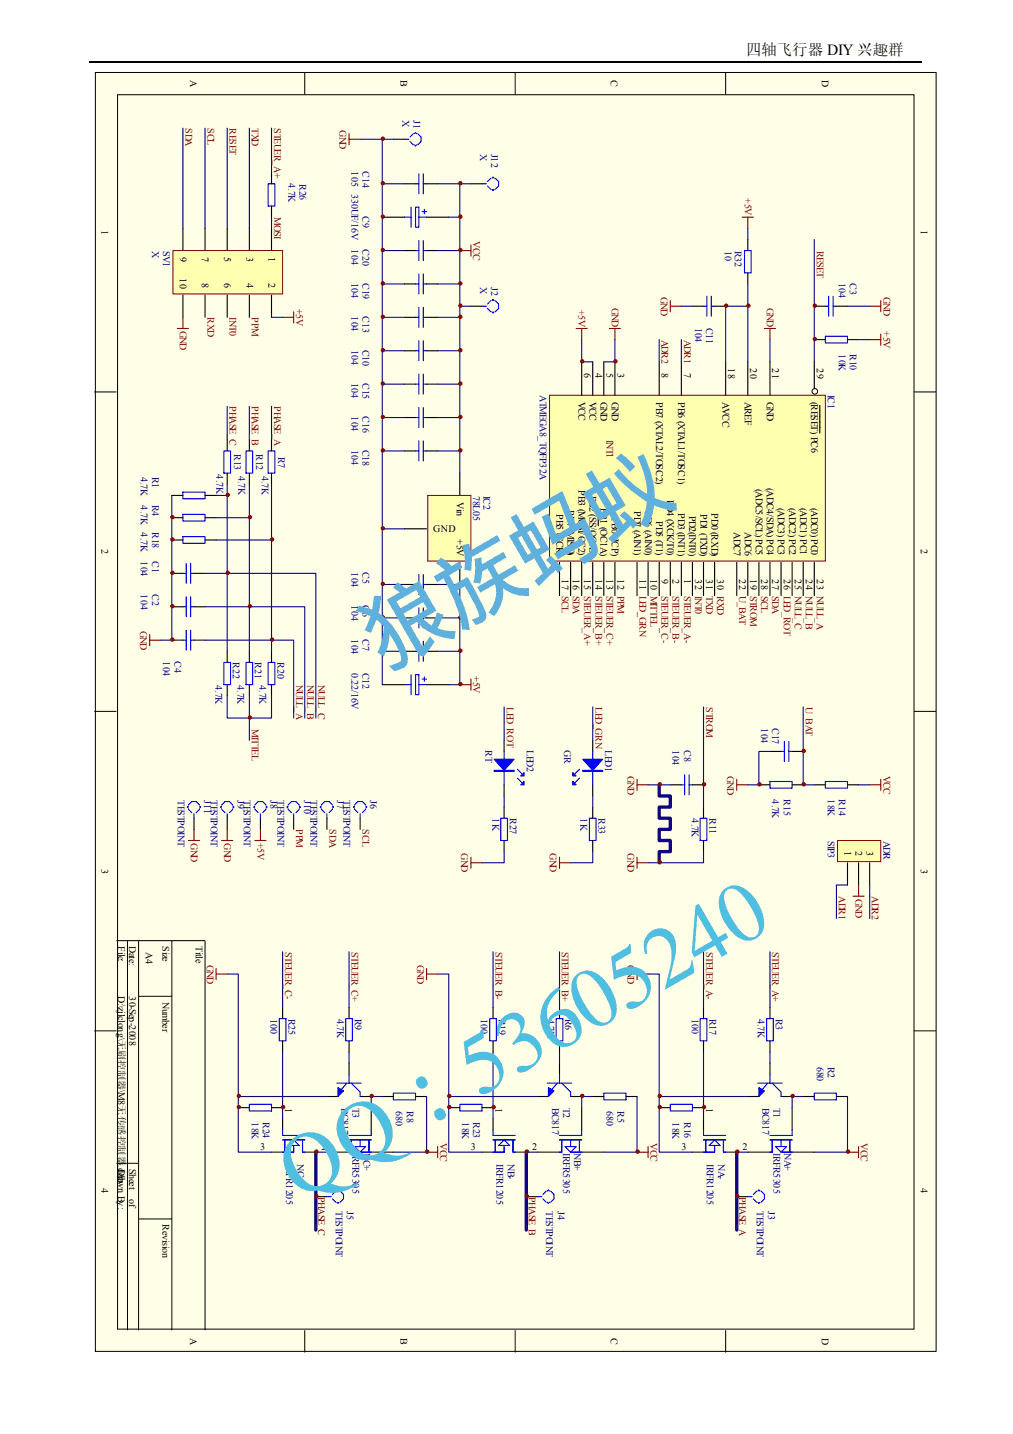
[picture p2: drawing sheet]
<svg xmlns="http://www.w3.org/2000/svg" width="210mm" height="297mm" viewBox="0 0 210 297" stroke-linecap="round" stroke-linejoin="round" font-family="sans-serif">
<path d="M18.5 12.9h172.5" fill="none" stroke="#000" stroke-width=".25"/>
<path d="M19.8 15h174.2v264.9h-174.2z" fill-rule="evenodd" fill="#ffffe8"/>
<g fill="none" stroke="#000" stroke-width=".21">
<path d="M19.8 15h174.2v264.9h-174.2zM24.4 19.6h165v255.7h-165zM63.1 15v4.6M106.8 15v4.6M150.4 15v4.6M19.5 81.2h4.6M189.4 81.2h4.6M19.5 147.4h4.6M189.4 147.4h4.6M24.1 194.9h18.4v80.6M26.4 194.9v80.6M28.7 194.9v80.6"/>
<path d="M35.6 194.9v80.6M19.5 213.5h4.6M28.7 206.4h6.9M189.4 213.5h4.6M24.1 241h4.6M28.7 252.5h6.9M63.1 275.5v4.7M106.8 275.5v4.7M150.4 275.5v4.7"/>
</g>
<g fill="none" stroke="#000" stroke-width=".23">
<path d="M83.8 51.9h2.3M88.4 51.9h2.3M155 49.6v2.3M155 56.5v2.3M168.7 70.3h2.3M175.6 70.3h2.3M47.1 91.1v2.3M47.1 98v2.3M51.7 91.1v2.3M51.7 98v2.3M56.3 91.1v2.3M56.3 98v2.3"/>
<path d="M83.8 93.4h2.3M88.4 93.4h2.3M35.6 102.6h2.3M35.6 107.2h2.3M35.6 111.9h2.3M42.5 102.6h2.3M42.5 107.2h2.3M42.5 111.9h2.3M47.1 134.9v2.3M51.7 134.9v2.3M56.3 134.9v2.3M47.1 141.8v2.3"/>
<path d="M51.7 141.8v2.3M56.3 141.8v2.3M104.5 153.3v2.4M122.8 153.3v2.4M159.5 155.7h2.3M164.1 155.7h2.3M104.5 162.6v2.3M104.5 167.2v2.3M104.5 174.1v2.3M122.8 162.6v2.3M122.8 167.2v2.3M122.8 174.1v2.3"/>
<path d="M138.9 162.6h2.3M143.5 162.6h2.3M145.8 167.2v2.3M145.8 174.1v2.3M157.2 162.6h2.3M164.1 162.6h2.3M168.7 162.6h2.3M175.6 162.6h2.3M58.6 208.7v2.3M58.6 215.6v2.3M72.3 208.7v2.3M72.3 215.6v2.3"/>
<path d="M102.2 208.7v2.3M102.2 215.6v2.3M115.9 208.7v2.3M115.9 215.6v2.3M145.8 208.7v2.3M145.8 215.6v2.3M159.5 208.7v2.3M159.5 215.6v2.3M49.4 229.4h2.3M56.3 238.7h2.3M56.3 229.4h2.3M58.6 231.7v2.3"/>
<path d="M63.1 238.7h2.3M67.7 238.7h4.6M67.7 227.1h2.3M72.3 220.2v2.3M74.6 227.1h2.3M76.9 238.7h4.6M76.9 229.4v4.6M79.2 227.1h2.3M86.1 227.1h2.3M93 229.4h2.3M99.9 238.7h2.3M99.9 229.4h2.3"/>
<path d="M102.2 231.7v2.3M106.8 238.7h2.3M111.3 238.7h4.6M111.3 227.1h2.3M115.9 220.2v2.3M118.2 227.1h2.3M120.5 238.7h4.6M120.5 229.4v4.6M122.8 227.1h2.3M129.7 227.1h2.3M136.6 229.4h2.3M143.5 238.7h2.3"/>
<path d="M143.5 229.4h2.3M145.8 231.7v2.3M150.4 238.7h2.3M155 238.7h4.5M155 227.1h2.2M159.5 220.2v2.3M161.8 227.1h2.3M164.1 238.7h4.6M164.1 229.4v4.6M166.4 227.1h2.3M173.3 227.1h2.3"/>
</g>
<g fill="none" stroke="#00f" stroke-width=".23">
<path d="M86.1 51.9h.7M86.8 49.8v4.2M87.7 49.8v4.2M87.7 51.9h.7M154.3 51.9h1.3v4.6h-1.3zM171 69.7h4.6v1.3h-4.6zM46.4 93.4h1.4v4.6h-1.4zM51 93.4h1.4v4.6h-1.4zM55.6 93.4h1.3v4.6h-1.3zM86.1 93.4h.7M86.8 91.3v4.2M87.7 91.3v4.2"/>
<path d="M87.7 93.4h.7M37.9 101.9h4.6v1.4h-4.6zM37.9 106.5h4.6v1.4h-4.6zM37.9 111.2h4.6v1.3h-4.6zM46.4 137.2h1.4v4.6h-1.4zM51 137.2h1.4v4.6h-1.4zM55.6 137.2h1.3v4.6h-1.3zM104.5 155.7v6.9M107.2 159.3l.9 1M120.1 159.3l-1 1M122.8 155.7v6.9M161.8 155.7h.7"/>
<path d="M162.5 153.6v4.1M163.4 153.6v4.1M163.4 155.7h.7M103.8 169.5h1.4v4.6h-1.4zM107.2 161.2l.9 .9M120.1 161.2l-1 .9M122.1 169.5h1.4v4.6h-1.4zM141.2 162.6h.7M141.9 160.5v4.1M142.8 160.5v4.1M142.8 162.6h.7M145.1 169.5h1.4v4.6h-1.4z"/>
<path d="M159.5 161.9h4.6v1.4h-4.6zM171 161.9h4.6v1.4h-4.6zM57.9 211h1.3v4.6h-1.3zM71.6 211h1.4v4.6h-1.4zM101.5 211h1.4v4.6h-1.4zM115.2 211h1.4v4.6h-1.4zM145.1 211h1.4v4.6h-1.4zM158.9 211h1.3v4.6h-1.3zM51.7 228.7h4.6v1.4h-4.6zM58.6 236.1h4.5M58.6 234v1.2h4.5M59 236.1v2.6"/>
<path d="M60.8 237.3v1.4h-2.2M60.8 236.1l1.2 1.2h-2.3zM62.7 236.1v2.6h.4M69.8 224.4h5.1M71.9 224.4l-1.6 1.8M72.3 236.1h4.6M72.3 222.5v1.9M72.8 224.4l1.8 1.8v.9M72.8 236.1v2.6h-.5M73.5 237.5h2.3l-1.2 1.2zM74.6 238.7h2.3M74.6 236.1v1.4"/>
<path d="M76.5 236.1v2.6M76.9 234v1.2h-4.6M81.5 226.4h4.6v1.4h-4.6zM95.3 228.7h4.6v1.4h-4.6zM102.2 236.1h4.6M102.2 234v1.2h4.6M102.6 236.1v2.6M104.5 237.3v1.4h-2.3M104.5 236.1l1.1 1.2h-2.3zM106.3 236.1v2.6h.5M113.4 224.4h5.1M115.5 224.4l-1.6 1.8"/>
<path d="M115.9 236.1h4.6M115.9 222.5v1.9M116.4 224.4l1.8 1.8v.9M116.4 236.1v2.6h-.5M117.1 237.5h2.3l-1.2 1.2zM118.2 238.7h2.3M118.2 236.1v1.4M120.1 236.1v2.6M120.5 234v1.2h-4.6M125.1 226.4h4.6v1.4h-4.6zM138.9 228.7h4.6v1.4h-4.6zM145.8 236.1h4.6"/>
<path d="M145.8 234v1.2h4.6M146.2 236.1v2.6M148.1 237.3v1.4h-2.3M148.1 236.1l1.1 1.2h-2.3zM149.9 236.1v2.6h.5M157 224.4h5.1M159.1 224.4l-1.6 1.8M159.5 236.1h4.6M159.5 222.5v1.9M160 224.4l1.8 1.8v.9M160 236.1v2.6h-.5M160.7 237.5h2.3l-1.2 1.2z"/>
<path d="M161.8 238.7h2.3M161.8 236.1v1.4M163.7 236.1v2.6M164.1 234v1.2h-4.6M168.7 226.4h4.6v1.4h-4.6z"/>
</g>
<g fill="#00f" stroke="#00f" stroke-width=".23">
<path d="M157.2 225.3l1.2 .7-1.2 1.1z"/>
<path d="M113.6 225.3l1.2 .7-1.2 1.1z"/>
<path d="M70 225.3l1.2 .7-1.2 1.1z"/>
<path d="M102.4 157.3h4.1l-2 2.3z"/>
<path d="M108.6 160v.7h-.7z"/>
<path d="M108.6 161.9v.7h-.7z"/>
<path d="M120.8 157.3h4.1l-2.1 2.3z"/>
<path d="M118.7 160l.7 .7h-.7z"/>
<path d="M118.7 161.9l.7 .7h-.7z"/>
<path d="M102.4 159.6h4.1v.2h-4.1z" fill-rule="evenodd"/>
<path d="M120.8 159.6h4.1v.2h-4.1z" fill-rule="evenodd"/>
</g>
<g fill="none" stroke="#11037f" stroke-width=".23">
<path d="M47.1 201.8h2.3v36.9h6.9M58.6 217.9v13.8M72.3 217.9v2.3M90.7 201.8h2.3v36.9h6.9M102.2 217.9v13.8M115.9 217.9v2.3M134.3 201.8h2.3v36.9h6.9M145.8 217.9v13.8M159.5 217.9v2.3M49.4 227.1h18.3M79.2 227.1h-2.3v2.3M88.4 227.1v11.6h-6.9"/>
<path d="M93 227.1h18.3M122.8 227.1h-2.3v2.3M132 227.1v11.6h-6.9M136.6 227.1h18.4M166.4 227.1h-2.3v2.3M175.6 227.1v11.6h-6.9"/>
</g>
<path d="M72.3 27.7v2.3M72.3 28.8h2.3M158.4 68h2.3M159.5 68v2.3M95.3 141.8h2.3M97.6 140.7v2.3M44.8 201.8h2.3M44.8 200.6v2.3M88.4 201.8h2.3M88.4 200.6v2.3M132 200.6v2.3M132 201.8h2.3" fill="none" stroke="#800000" stroke-width=".23"/>
<path d="M65.4 238.7v16.1M109.1 238.7v16.1M152.7 238.7v16.1" fill="none" stroke="#11037f" stroke-width=".69"/>
<path d="M88.6 102.6h9v13.6h-9z" fill-rule="evenodd" fill="#ffffb0" stroke="#800000" stroke-width=".21"/>
<g fill="none" stroke="#000" stroke-width=".23">
<path d="M79.2 45h4.6M83.8 58.8h2.3M88.4 58.8h2.3M88.4 45h4.6M83.8 65.7h2.3M83.8 79.6h2.3M88.4 65.7h2.3M88.4 79.6h2.3M143.5 63.4h2.3M148.1 63.4h2.3M168.7 63.4h2.3M173.3 63.4h2.3"/>
<path d="M95.3 98v4.6M35.6 118.8h2.3M40.2 118.8h2.3M83.8 109.5h4.6M95.3 116.5v4.6M35.6 125.7h2.3M35.6 132.6h2.3M40.2 125.7h2.3M40.2 132.6h2.3M83.8 128h2.3M83.8 121.1h2.3M83.8 134.9h2.3"/>
<path d="M88.4 128h2.3M88.4 121.1h2.3M88.4 134.9h2.3M79.2 141.8h4.6M88.4 141.8h4.6"/>
</g>
<path d="M88.4 238.7h2.3M90.7 237.5v2.3M132 238.7h2.3M134.3 237.5v2.3" fill="none" stroke="#800000" stroke-width=".23"/>
<g fill="#800000" stroke="#800000" stroke-width=".21">
<circle cx="136.7" cy="227" r=".35"/>
<circle cx="93.1" cy="227" r=".34"/>
<circle cx="49.5" cy="227" r=".34"/>
</g>
<g fill="none" stroke="#00f" stroke-width=".23">
<path d="M83.8 45h1.4M85.2 42.9v4.2M86.1 42.9h.7v4.2h-.7zM86.1 58.8h.7M86.8 56.7v4.2M86.8 45h1.6M87.5 43.8h.9M87.7 56.7v4.2M87.7 58.8h.7M87.9 43.4v.9M86.1 65.7h.7M86.1 79.6h.7"/>
<path d="M86.8 63.7v4.1M86.8 77.5v4.1M87.7 63.7v4.1M87.7 77.5v4.1M87.7 65.7h.7M87.7 79.6h.7M145.8 63.4h.7M146.5 61.4v4.1M147.4 61.4v4.1M147.4 63.4h.7M171 63.4h.7M171.7 61.4v4.1"/>
<path d="M172.6 63.4h.7M172.6 61.4v4.1M37.9 118.8h.7M38.6 116.7v4.1M39.5 116.7v4.1M39.5 118.8h.7M86.8 119v4.1M87.7 119v4.1M37.9 125.7h.7M37.9 132.6h.7M38.6 123.6v4.2M38.6 130.5v4.2"/>
<path d="M39.5 123.6v4.2M39.5 130.5v4.2M39.5 125.7h.7M39.5 132.6h.7M85.2 139.7v4.2M86.1 139.7h.7v4.2h-.7zM86.1 128h.7M86.1 121.1h.7M86.1 134.9h.7M86.8 125.9v4.2M86.8 132.8v4.2M87.7 125.9v4.2"/>
<path d="M87.7 132.8v4.2M87.7 128h.7M87.7 121.1h.7M87.7 134.9h.7M83.8 141.8h1.4M86.8 141.8h1.6M87.5 140.7h.9M87.9 140.2v.9"/>
</g>
<path d="M113.9 81.9h57.1v34.3h-57.1z" fill-rule="evenodd" fill="#ffffb0" stroke="#800000" stroke-width=".21"/>
<circle cx="168.8" cy="81.1" r=".58" fill="none" stroke="#000" stroke-width=".21"/>
<g fill="none" stroke="#000" stroke-width=".23">
<path d="M120.5 75v6.9M122.8 75v6.9M125.1 75v6.9M127.4 75v6.9M136.6 75v6.9M141.2 75v6.9M150.4 75v6.9M155 75v6.9M159.5 75v6.9M168.7 75v5.5M169.9 84v5.7M115.9 116.5v6.9"/>
<path d="M118.2 116.5v6.9M120.5 116.5v6.9M122.8 116.5v6.9M124 106.5v2.4M125.1 116.5v6.9M127.4 116.5v6.9M132 116.5v6.9M134.3 116.5v6.9M136.6 116.5v6.9M138.9 116.5v6.9M141.2 116.5v6.9M143.5 116.5v6.9"/>
<path d="M145.8 116.5v6.9M148.1 116.5v6.9M152.7 116.5v6.9M155 116.5v6.9M157.2 116.5v6.9M159.5 116.5v6.9M161.8 116.5v6.9M164.1 116.5v6.9M166.4 116.5v6.9M168.7 116.5v6.9"/>
</g>
<path d="M35.8 51.9h22.8v9h-22.8z" fill-rule="evenodd" fill="#ffffb0" stroke="#800000" stroke-width=".21"/>
<g fill="none" stroke="#000" stroke-width=".23">
<path d="M56.3 35.8v2.3M81.5 28.8h2.3M83.8 38.1h2.3M88.4 38.1h2.3M97.6 38.1h2.3M37.9 47.3v4.6M42.5 47.3v4.6M47.1 47.3v4.6M51.7 47.3v4.6M56.3 42.7v2.3M56.3 47.3v4.6M37.9 61.1v4.6"/>
<path d="M42.5 61.1v4.6M47.1 61.1v4.6M51.7 61.1v4.6M56.3 61.1v4.6M83.8 72.7h2.3M88.4 72.7h2.3M97.6 63.4h2.3M83.8 86.5h2.3M88.4 86.5h2.3M40.2 169.5v2.3M47.1 169.5v2.3M54 169.5v2.3"/>
<path d="M60.8 169.5v2.3M67.7 169.5v2.3M74.6 169.5v2.3M65.4 247.9h2.3M109.1 247.9h2.2M152.7 247.9h2.3"/>
</g>
<g fill="none" stroke="#00f" stroke-width=".23">
<path d="M55.6 38.1h1.3v4.6h-1.3zM83.8 28.8h.9M85 29.3l.6 .7M85.6 27.7l-.6 .7M85.9 30l.2 .2 .2-.2M85.9 27.7l.2-.2 .2 .2M86.1 38.1h.7M86.6 27.7l.6 .7v.9l-.6 .7M86.8 36v4.1M87.7 38.1h.7M87.7 36v4.1M99.9 38.1h.9"/>
<path d="M101 38.5l.7 .7M101.7 36.9l-.7 .7M101.9 39.2l.3 .3 .2-.3M101.9 36.9l.3-.2 .2 .2M102.6 36.9l.7 .7v.9l-.7 .7M86.1 72.7h.7M86.8 70.6v4.1M87.7 70.6v4.1M87.7 72.7h.7M99.9 63.4h.9M101 63.9l.7 .7M101.7 62.3l-.7 .7"/>
<path d="M101.9 64.6l.3 .2 .2-.2M101.9 62.3l.3-.3 .2 .3M102.6 62.3l.7 .7v.9l-.7 .7M86.1 86.5h.7M86.8 84.4v4.2M87.7 84.4v4.2M87.7 86.5h.7M39 167l-.2 .2 .2 .2M39 166.7l.7-.7h1l.6 .7M39 167.6l.7 .7M40.2 168.6v.9M41.3 167.6l-.6 .7"/>
<path d="M41.3 167l.3 .2-.3 .2M45.9 166.7l.7-.7h.9l.7 .7M45.9 167l-.2 .2 .2 .2M45.9 167.6l.7 .7M47.1 168.6v.9M48.2 167.6l-.7 .7M48.2 167l.3 .2-.3 .2M52.8 166.7l.7-.7h.9l.7 .7M52.8 167l-.2 .2 .2 .2M52.8 167.6l.7 .7M54 168.6v.9M55.1 167.6l-.7 .7"/>
<path d="M55.1 167l.2 .2-.2 .2M59.7 166.7l.7-.7h.9l.7 .7M59.7 167l-.2 .2 .2 .2M59.7 167.6l.7 .7M60.8 168.6v.9M62 167.6l-.7 .7M62 167l.2 .2-.2 .2M66.6 166.7l.7-.7h.9l.7 .7M66.6 167l-.2 .2 .2 .2M66.6 167.6l.7 .7M67.7 168.6v.9M68.9 167.6l-.7 .7"/>
<path d="M68.9 167l.2 .2-.2 .2M73.5 166.7l.7-.7h.9l.7 .7M73.5 167l-.3 .2 .3 .2M73.5 167.6l.7 .7M74.6 168.6v.9M75.8 167.6l-.7 .7M75.8 167l.2 .2-.2 .2M67.7 247.9h1M68.9 248.3l.7 .7M69.6 246.7l-.7 .7M69.8 249l.2 .3 .3-.3M69.8 246.7l.2-.2 .3 .2"/>
<path d="M70.5 246.7l.7 .7v.9l-.7 .7M111.3 247.9h1M112.5 248.3l.7 .7M113.2 246.7l-.7 .7M113.4 249l.2 .3 .3-.3M113.4 246.7l.2-.2 .3 .2M114.1 246.7l.7 .7v.9l-.7 .7M155 247.9h.9M156.1 248.3l.7 .7M156.8 246.7l-.7 .7M157 249l.2 .3 .3-.3M157 246.7l.2-.2 .3 .2"/>
<path d="M157.7 246.7l.7 .7v.9l-.7 .7"/>
</g>
<g fill="none" stroke="#11037f" stroke-width=".23">
<path d="M74.6 28.8h4.6M79.2 38.1h4.6M81.5 28.8h-2.3v113M90.7 38.1h4.6v59.9M95.3 38.1h2.3M79.2 51.9h4.6M79.2 58.8h4.6M90.7 51.9h4.6M90.7 58.8h4.6M93 45h2.3M155 47.3v2.3M155 58.8v16.2"/>
<path d="M168.7 49.6v25.4M56.3 65.7h2.3M79.2 65.7h4.6M79.2 72.7h4.6M79.2 79.6h4.6M90.7 65.7h4.6M90.7 72.7h4.6M90.7 79.6h4.6M95.3 63.4h2.3M120.5 70.3v4.7h2.3M127.4 70.3v4.7h-2.3M141.2 63.4h2.3"/>
<path d="M155 63.4h-4.6v11.6M159.5 70.3v4.7M175.6 63.4h4.6M177.9 70.3h2.3M47.1 84.2v6.9M51.7 84.2v6.9M56.3 84.2v6.9M79.2 86.5h4.6M79.2 93.4h4.6M90.7 86.5h4.6M90.7 93.4h4.6M35.6 102.6v30h-2.3"/>
<path d="M42.5 118.8h22.9v29.9M44.8 102.6h2.3M44.8 107.2h6.9M44.8 111.9h11.5M47.1 100.3v34.6M51.7 100.3v34.6M56.3 100.3v34.6M79.2 109.5h4.6M42.5 132.6h18.3v16.1M42.5 125.7h20.6v23M79.2 121.1h4.6M79.2 128h4.6"/>
<path d="M79.2 134.9h4.6M90.7 121.1h4.6v20.7h-2.3M90.7 128h4.6M90.7 134.9h4.6M47.1 144.1v4.6h9.2v-4.6M51.7 144.1v9.2M104.5 146.4v6.9M122.8 146.4v6.9M145.8 146.4v20.8M159.5 155.7h-2.3v6.9h-2.2M166.4 146.4v16.2h2.3M104.5 176.4v2.3h-4.6"/>
<path d="M104.5 164.9v2.3M122.8 176.4v2.3h-4.6M122.8 164.9v2.3M134.3 162.6h4.6M145.8 176.4v2.3h-11.5M177.9 162.6h2.3"/>
</g>
<g fill="none" stroke="#800000" stroke-width=".23">
<path d="M95.3 51.9h2.3M97.6 50.7v2.4M153.8 45h2.3M155 45v2.3M36.8 68h2.2M37.9 65.7v2.3M58.6 65.7h2.2M60.8 64.6v2.3M119.4 68h2.3M120.5 68v2.3M126.3 68h2.3M127.4 68v2.3"/>
<path d="M138.9 62.3v2.3M138.9 63.4h2.3M180.2 70.3h2.3M180.2 63.4h2.3M182.5 62.3v2.3M182.5 69.2v2.3M31 131.4v2.4M31 132.6h2.3M39 174.1h2.3M40.2 171.8v2.3M45.9 174.1h2.3M47.1 171.8v2.3"/>
<path d="M52.8 174.1h2.3M54 171.8v2.3M97.6 178.7h2.3M97.6 177.6v2.3M115.9 178.7h2.3M115.9 177.6v2.3M132 162.6h2.3M132 161.4v2.3M132 177.6v2.3M132 178.7h2.3M152.7 161.4v2.3M152.7 162.6h2.3"/>
<path d="M180.2 162.6h2.3M182.5 161.4v2.3M175.6 238.7h2.3M177.9 237.5v2.3"/>
</g>
<g fill="#800000" stroke="#800000" stroke-width=".21">
<circle cx="155.1" cy="63.3" r=".34"/>
<circle cx="47.2" cy="102.5" r=".34"/>
<circle cx="51.8" cy="107.1" r=".35"/>
<circle cx="56.4" cy="111.7" r=".35"/>
<circle cx="56.4" cy="132.5" r=".35"/>
<circle cx="51.8" cy="125.6" r=".34"/>
<circle cx="47.2" cy="118.7" r=".34"/>
<circle cx="51.8" cy="148.6" r=".34"/>
<circle cx="136.7" cy="162.5" r=".35"/>
<circle cx="136.7" cy="178.6" r=".35"/>
<circle cx="120.6" cy="74.8" r=".35"/>
<circle cx="127.5" cy="74.8" r=".35"/>
<circle cx="109.2" cy="247.8" r=".35"/>
<circle cx="152.8" cy="247.8" r=".35"/>
<circle cx="65.6" cy="247.8" r=".35"/>
<circle cx="120.6" cy="227" r=".34"/>
<circle cx="77" cy="227" r=".34"/>
<circle cx="164.2" cy="227" r=".34"/>
<circle cx="95.4" cy="141.7" r=".34"/>
<circle cx="95.4" cy="121" r=".35"/>
<circle cx="95.4" cy="127.9" r=".35"/>
<circle cx="95.4" cy="134.8" r=".35"/>
<circle cx="79.3" cy="28.7" r=".35"/>
<circle cx="79.3" cy="79.5" r=".34"/>
<circle cx="79.3" cy="72.5" r=".35"/>
<circle cx="79.3" cy="65.6" r=".35"/>
<circle cx="79.3" cy="58.7" r=".35"/>
<circle cx="79.3" cy="51.8" r=".35"/>
<circle cx="79.3" cy="109.4" r=".34"/>
<circle cx="79.3" cy="121" r=".35"/>
<circle cx="79.3" cy="127.9" r=".35"/>
<circle cx="79.3" cy="134.8" r=".35"/>
<circle cx="95.4" cy="38" r=".35"/>
<circle cx="95.4" cy="44.9" r=".35"/>
<circle cx="95.4" cy="51.8" r=".35"/>
<circle cx="95.4" cy="58.7" r=".35"/>
<circle cx="95.4" cy="63.3" r=".34"/>
<circle cx="95.4" cy="65.6" r=".35"/>
<circle cx="95.4" cy="72.5" r=".35"/>
<circle cx="95.4" cy="79.5" r=".34"/>
<circle cx="79.3" cy="38" r=".35"/>
<circle cx="79.3" cy="86.4" r=".34"/>
<circle cx="79.3" cy="93.3" r=".35"/>
<circle cx="95.4" cy="93.3" r=".35"/>
<circle cx="95.4" cy="86.4" r=".34"/>
</g>
<path d="M136.6 162.6v2.3h2.3v2.3h-2.3v2.3h2.3v2.3h-2.3v2.3h2.3v2.3h-2.3v2.3" fill="none" stroke="#11037f" stroke-width=".69"/>
<path d="M37.9 26.5v20.8M42.5 26.5v20.8M47.1 26.5v20.8M51.7 26.5v20.8M56.3 26.5v9.3M56.3 45v2.3M58.6 197.2v11.5M72.3 197.2v11.5M102.2 197.2v11.5M115.9 197.2v11.5M145.8 197.2v11.5M159.5 197.2v11.5" fill="none" stroke="#000080" stroke-width=".23"/>
<path d="M173.5 174.1h9v4.4h-9z" fill-rule="evenodd" fill="#ffffb0" stroke="#800000" stroke-width=".21"/>
<path d="M175.6 178.7v4.6M177.9 178.7v4.6M180.2 178.7v4.6" fill="none" stroke="#000" stroke-width=".23"/>
<path d="M176.8 185.6h2.3M177.9 183.3v2.3" fill="none" stroke="#800000" stroke-width=".23"/>
<path d="M136.6 70.3v4.7M141.2 70.3v4.7M175.6 183.3h-2.3v6.9M180.2 183.3v6.9M65.4 238.7h2.3M109.1 238.7h2.2M152.7 238.7h2.3" fill="none" stroke="#11037f" stroke-width=".23"/>
<g fill="#800000" stroke="#800000" stroke-width=".21">
<circle cx="168.8" cy="63.3" r=".34"/>
<circle cx="168.8" cy="70.2" r=".34"/>
<circle cx="150.5" cy="63.3" r=".34"/>
<circle cx="35.7" cy="107.1" r=".35"/>
<circle cx="35.7" cy="111.7" r=".35"/>
<circle cx="35.7" cy="118.7" r=".34"/>
<circle cx="35.7" cy="125.6" r=".34"/>
<circle cx="35.7" cy="132.5" r=".35"/>
<circle cx="145.9" cy="162.5" r=".35"/>
<circle cx="157.4" cy="162.5" r=".35"/>
<circle cx="166.5" cy="162.5" r=".35"/>
<circle cx="166.5" cy="155.5" r=".35"/>
<circle cx="145.9" cy="229.3" r=".35"/>
<circle cx="136.7" cy="229.3" r=".35"/>
<circle cx="102.3" cy="229.3" r=".35"/>
<circle cx="93.1" cy="229.3" r=".35"/>
<circle cx="58.7" cy="229.3" r=".35"/>
<circle cx="49.5" cy="229.3" r=".35"/>
<circle cx="79.3" cy="44.9" r=".35"/>
<circle cx="88.5" cy="238.5" r=".35"/>
<circle cx="132.1" cy="238.5" r=".35"/>
<circle cx="109.2" cy="238.5" r=".35"/>
<circle cx="65.6" cy="238.5" r=".35"/>
<circle cx="152.8" cy="238.5" r=".35"/>
<circle cx="175.7" cy="238.5" r=".35"/>
</g>
<text font-size="17.6" fill="#5fb0dc" x="79.5" y="138.9" transform="rotate(-30 79.5 138.9)">狼族蚂蚁</text>
<text font-size="17.6" fill="#4ebfe0" x="61.9" y="248.8" transform="rotate(-30 61.9 248.8)">QQ：53605240</text>
<text font-size="3.2" x="154.6" y="11.4">四轴飞行器 DIY 兴趣群</text>
<g font-size="2.1">
<text x="39.4" y="16.6" transform="rotate(90 39.4 16.6)">A</text>
<text x="83" y="16.6" transform="rotate(90 83 16.6)">B</text>
<text x="126.6" y="16.6" transform="rotate(90 126.6 16.6)">C</text>
<text x="170.3" y="16.6" transform="rotate(90 170.3 16.6)">D</text>
<text x="21" y="47.6" transform="rotate(90 21 47.6)">1</text>
<text x="190.8" y="47.6" transform="rotate(90 190.8 47.6)">1</text>
<text x="37.3" y="53.3" transform="rotate(90 37.3 53.3)">9</text>
<text x="41.8" y="53.3" transform="rotate(90 41.8 53.3)">7</text>
<text x="46.5" y="53.3" transform="rotate(90 46.5 53.3)">5</text>
<text x="51.1" y="53.3" transform="rotate(90 51.1 53.3)">3</text>
<text x="55.6" y="53.3" transform="rotate(90 55.6 53.3)">1</text>
<text x="37.3" y="57.7" transform="rotate(90 37.3 57.7)">10</text>
<text x="41.8" y="58.6" transform="rotate(90 41.8 58.6)">8</text>
<text x="46.5" y="58.6" transform="rotate(90 46.5 58.6)">6</text>
<text x="51.1" y="58.6" transform="rotate(90 51.1 58.6)">4</text>
<text x="55.6" y="58.6" transform="rotate(90 55.6 58.6)">2</text>
<text x="121.1" y="77.2" transform="rotate(90 121.1 77.2)">6</text>
<text x="123.4" y="77.2" transform="rotate(90 123.4 77.2)">4</text>
<text x="125.6" y="77.2" transform="rotate(90 125.6 77.2)">5</text>
<text x="127.9" y="77.2" transform="rotate(90 127.9 77.2)">3</text>
<text x="137.1" y="77.2" transform="rotate(90 137.1 77.2)">8</text>
<text x="141.7" y="77.2" transform="rotate(90 141.7 77.2)">7</text>
<text x="150.9" y="76.3" transform="rotate(90 150.9 76.3)">18</text>
<text x="155.4" y="76.3" transform="rotate(90 155.4 76.3)">20</text>
<text x="160" y="76.3" transform="rotate(90 160 76.3)">21</text>
<text x="169.2" y="76.3" transform="rotate(90 169.2 76.3)">29</text>
<text x="119.9" y="83.3" transform="rotate(90 119.9 83.3)">VCC</text>
<text x="122.2" y="83.3" transform="rotate(90 122.2 83.3)">VCC</text>
<text x="124.5" y="83.3" transform="rotate(90 124.5 83.3)">GND</text>
<text x="126.7" y="83.3" transform="rotate(90 126.7 83.3)">GND</text>
<text x="136" y="83.3" transform="rotate(90 136 83.3)">PB7 (XTAL2/TOSC2)</text>
<text x="140.5" y="83.3" transform="rotate(90 140.5 83.3)">PB6 (XTAL1/TOSC1)</text>
<text x="149.7" y="83.3" transform="rotate(90 149.7 83.3)">AVCC</text>
<text x="154.3" y="83.3" transform="rotate(90 154.3 83.3)">AREF</text>
<text x="158.9" y="83.3" transform="rotate(90 158.9 83.3)">GND</text>
<text x="168.1" y="83.3" transform="rotate(90 168.1 83.3)">(RESET) PC6</text>
<text x="119.9" y="101.5" transform="rotate(90 119.9 101.5)">PB3 (MOSI/OC2)</text>
<text x="156.6" y="101.3" transform="rotate(90 156.6 101.3)">(ADC5/SCL) PC5</text>
<text x="158.9" y="101" transform="rotate(90 158.9 101)">(ADC4/SDA) PC4</text>
<text x="94.7" y="104" transform="rotate(90 94.7 104)">Vin</text>
<text x="115.3" y="106.5" transform="rotate(90 115.3 106.5)">PB5 (SCK)</text>
<text x="117.6" y="105.6" transform="rotate(90 117.6 105.6)">PB4 (MISO)</text>
<text x="122.2" y="102.6" transform="rotate(90 122.2 102.6)">PB2 (SS/OC1B)</text>
<text x="124.5" y="105.2" transform="rotate(90 124.5 105.2)">PB1 (OC1A)</text>
<text x="126.7" y="107.2" transform="rotate(90 126.7 107.2)">PB0 (ICP)</text>
<text x="131.4" y="105.9" transform="rotate(90 131.4 105.9)">PD7 (AIN1)</text>
<text x="133.7" y="105.9" transform="rotate(90 133.7 105.9)">PD6 (AIN0)</text>
<text x="136" y="107.9" transform="rotate(90 136 107.9)">PD5 (T1)</text>
<text x="138.3" y="103.6" transform="rotate(90 138.3 103.6)">PD4 (XCK/T0)</text>
<text x="140.5" y="106.3" transform="rotate(90 140.5 106.3)">PD3 (INT1)</text>
<text x="142.8" y="106.8" transform="rotate(90 142.8 106.8)">PD2(INT0)</text>
<text x="145.1" y="106.5" transform="rotate(90 145.1 106.5)">PD1 (TXD)</text>
<text x="147.4" y="106.3" transform="rotate(90 147.4 106.3)">PD0 (RXD)</text>
<text x="161.2" y="105.2" transform="rotate(90 161.2 105.2)">(ADC3) PC3</text>
<text x="163.5" y="105.2" transform="rotate(90 163.5 105.2)">(ADC2) PC2</text>
<text x="165.8" y="105.2" transform="rotate(90 165.8 105.2)">(ADC1) PC1</text>
<text x="168.1" y="105.2" transform="rotate(90 168.1 105.2)">(ADC0) PC0</text>
<text x="21" y="113.8" transform="rotate(90 21 113.8)">2</text>
<text x="89.7" y="110.2">GND</text>
<text x="94.7" y="111.6" transform="rotate(90 94.7 111.6)">+5V</text>
<text x="152.1" y="110.3" transform="rotate(90 152.1 110.3)">ADC7</text>
<text x="154.3" y="110.3" transform="rotate(90 154.3 110.3)">ADC6</text>
<text x="190.8" y="113.8" transform="rotate(90 190.8 113.8)">2</text>
<text x="116.4" y="119.9" transform="rotate(90 116.4 119.9)">17 SCL</text>
<text x="118.7" y="119.9" transform="rotate(90 118.7 119.9)">16 SDA</text>
<text x="121.1" y="119.9" transform="rotate(90 121.1 119.9)">15 STEUER_A+</text>
<text x="123.4" y="119.9" transform="rotate(90 123.4 119.9)">14 STEUER_B+</text>
<text x="125.6" y="119.9" transform="rotate(90 125.6 119.9)">13 STEUER_C+</text>
<text x="127.9" y="119.9" transform="rotate(90 127.9 119.9)">12 PPM</text>
<text x="132.5" y="119.9" transform="rotate(90 132.5 119.9)">11 LED_GRN</text>
<text x="134.8" y="119.9" transform="rotate(90 134.8 119.9)">10 MITTEL</text>
<text x="137.1" y="119.9" transform="rotate(90 137.1 119.9)">9</text>
<text x="139.4" y="119.9" transform="rotate(90 139.4 119.9)">2</text>
<text x="141.7" y="119.9" transform="rotate(90 141.7 119.9)">1</text>
<text x="144" y="119.9" transform="rotate(90 144 119.9)">32 INT0</text>
<text x="146.3" y="119.9" transform="rotate(90 146.3 119.9)">31 TXD</text>
<text x="148.6" y="119.9" transform="rotate(90 148.6 119.9)">30 RXD</text>
<text x="153.2" y="119.9" transform="rotate(90 153.2 119.9)">22 U_BAT</text>
<text x="155.4" y="119.9" transform="rotate(90 155.4 119.9)">19 STROM</text>
<text x="157.7" y="119.9" transform="rotate(90 157.7 119.9)">28 SCL</text>
<text x="160" y="119.9" transform="rotate(90 160 119.9)">27 SDA</text>
<text x="162.4" y="119.9" transform="rotate(90 162.4 119.9)">26 LED_ROT</text>
<text x="164.7" y="119.9" transform="rotate(90 164.7 119.9)">25 NULL_C</text>
<text x="167" y="119.9" transform="rotate(90 167 119.9)">24 NULL_B</text>
<text x="169.2" y="119.9" transform="rotate(90 169.2 119.9)">23 NULL_A</text>
<text x="21" y="179.9" transform="rotate(90 21 179.9)">3</text>
<text x="175" y="176.2" transform="rotate(90 175 176.2)">1</text>
<text x="177.3" y="176.2" transform="rotate(90 177.3 176.2)">2</text>
<text x="179.6" y="176.2" transform="rotate(90 179.6 176.2)">3</text>
<text x="190.8" y="179.9" transform="rotate(90 190.8 179.9)">3</text>
<text x="24.5" y="196" transform="rotate(90 24.5 196)">File:</text>
<text x="26.8" y="196" transform="rotate(90 26.8 196)">Date:</text>
<text x="30.2" y="197.1" transform="rotate(90 30.2 197.1)">A4</text>
<text x="33.7" y="196" transform="rotate(90 33.7 196)">Size</text>
<text x="40.6" y="196" transform="rotate(90 40.6 196)">Title</text>
<text x="24.5" y="206.4" transform="rotate(90 24.5 206.4)">D:\zjlclong\无刷控制器\M8无传感控制器</text>
<text x="26.8" y="206.4" transform="rotate(90 26.8 206.4)">30-Sep-2008</text>
<text x="33.7" y="207.5" transform="rotate(90 33.7 207.5)">Number</text>
<text x="59.1" y="229.5" transform="rotate(90 59.1 229.5)">1</text>
<text x="102.7" y="229.5" transform="rotate(90 102.7 229.5)">1</text>
<text x="146.3" y="229.5" transform="rotate(90 146.3 229.5)">1</text>
<text x="53.9" y="238.1">3</text>
<text x="66.6" y="238.1">2</text>
<text x="97.5" y="238.1">3</text>
<text x="110.2" y="238.1">2</text>
<text x="141.2" y="238.1">3</text>
<text x="153.8" y="238.1">2</text>
<text x="24.5" y="241.4" transform="rotate(90 24.5 241.4)">.ddb</text>
<text x="24.5" y="242.1" transform="rotate(90 24.5 242.1)">Drawn By:</text>
<text x="26.8" y="242.1" transform="rotate(90 26.8 242.1)">Sheet</text>
<text x="21" y="246.2" transform="rotate(90 21 246.2)">4</text>
<text x="26.8" y="248.4" transform="rotate(90 26.8 248.4)">of</text>
<text x="190.8" y="246.2" transform="rotate(90 190.8 246.2)">4</text>
<text x="33.7" y="253.6" transform="rotate(90 33.7 253.6)">Revision</text>
<text x="39.4" y="277.1" transform="rotate(90 39.4 277.1)">A</text>
<text x="83" y="277.1" transform="rotate(90 83 277.1)">B</text>
<text x="126.6" y="277.1" transform="rotate(90 126.6 277.1)">C</text>
<text x="170.3" y="277.1" transform="rotate(90 170.3 277.1)">D</text>
</g>
<g font-size="2.1" fill="#800000">
<text x="38.4" y="26.5" transform="rotate(90 38.4 26.5)">SDA</text>
<text x="43" y="26.5" transform="rotate(90 43 26.5)">SCL</text>
<text x="47.6" y="26.5" transform="rotate(90 47.6 26.5)">RESET</text>
<text x="52.2" y="26.5" transform="rotate(90 52.2 26.5)">TXD</text>
<text x="56.8" y="26.5" transform="rotate(90 56.8 26.5)">STEUER_A+</text>
<text x="70.4" y="26.9" transform="rotate(90 70.4 26.9)">GND</text>
<text x="154.3" y="41.1" transform="rotate(90 154.3 41.1)">+5V</text>
<text x="56.8" y="45" transform="rotate(90 56.8 45)">MOSI</text>
<text x="98" y="50" transform="rotate(90 98 50)">VCC</text>
<text x="169.2" y="51.9" transform="rotate(90 169.2 51.9)">RESET</text>
<text x="43" y="65.7" transform="rotate(90 43 65.7)">RXD</text>
<text x="47.6" y="65.7" transform="rotate(90 47.6 65.7)">INT0</text>
<text x="52.2" y="65.7" transform="rotate(90 52.2 65.7)">PPM</text>
<text x="61.4" y="64" transform="rotate(90 61.4 64)">+5V</text>
<text x="119.9" y="64.1" transform="rotate(90 119.9 64.1)">+5V</text>
<text x="126.7" y="63.7" transform="rotate(90 126.7 63.7)">GND</text>
<text x="136.9" y="61.5" transform="rotate(90 136.9 61.5)">GND</text>
<text x="158.9" y="63.7" transform="rotate(90 158.9 63.7)">GND</text>
<text x="183" y="61.5" transform="rotate(90 183 61.5)">GND</text>
<text x="37.3" y="68.5" transform="rotate(90 37.3 68.5)">GND</text>
<text x="137.1" y="70.4" transform="rotate(90 137.1 70.4)">ADR2</text>
<text x="141.7" y="70.4" transform="rotate(90 141.7 70.4)">ADR1</text>
<text x="183" y="68.6" transform="rotate(90 183 68.6)">+5V</text>
<text x="47.6" y="84.2" transform="rotate(90 47.6 84.2)">PHASE_C</text>
<text x="52.2" y="84.2" transform="rotate(90 52.2 84.2)">PHASE_B</text>
<text x="56.8" y="84.2" transform="rotate(90 56.8 84.2)">PHASE_A</text>
<text x="125.6" y="91.1" transform="rotate(90 125.6 91.1)">INT1</text>
<text x="137.1" y="123.4" transform="rotate(90 137.1 123.4)">STEUER_C-</text>
<text x="139.4" y="123.4" transform="rotate(90 139.4 123.4)">STEUER_B-</text>
<text x="141.7" y="123.4" transform="rotate(90 141.7 123.4)">STEUER_A-</text>
<text x="29" y="130.7" transform="rotate(90 29 130.7)">GND</text>
<text x="61.4" y="141.8" transform="rotate(90 61.4 141.8)">NULL_A</text>
<text x="63.7" y="141.8" transform="rotate(90 63.7 141.8)">NULL_B</text>
<text x="66" y="141.8" transform="rotate(90 66 141.8)">NULL_C</text>
<text x="98" y="140.1" transform="rotate(90 98 140.1)">+5V</text>
<text x="105" y="146.4" transform="rotate(90 105 146.4)">LED_ROT</text>
<text x="123.4" y="146.4" transform="rotate(90 123.4 146.4)">LED_GRN</text>
<text x="146.3" y="146.4" transform="rotate(90 146.3 146.4)">STROM</text>
<text x="167" y="146.4" transform="rotate(90 167 146.4)">U_BAT</text>
<text x="52.2" y="151.1" transform="rotate(90 52.2 151.1)">MITTEL</text>
<text x="130" y="160.6" transform="rotate(90 130 160.6)">GND</text>
<text x="150.7" y="160.6" transform="rotate(90 150.7 160.6)">GND</text>
<text x="183" y="160.6" transform="rotate(90 183 160.6)">VCC</text>
<text x="61.4" y="171.8" transform="rotate(90 61.4 171.8)">PPM</text>
<text x="68.2" y="171.8" transform="rotate(90 68.2 171.8)">SDA</text>
<text x="75.1" y="171.8" transform="rotate(90 75.1 171.8)">SCL</text>
<text x="39.5" y="174.5" transform="rotate(90 39.5 174.5)">GND</text>
<text x="46.5" y="174.5" transform="rotate(90 46.5 174.5)">GND</text>
<text x="53.3" y="174.5" transform="rotate(90 53.3 174.5)">+5V</text>
<text x="95.6" y="176.7" transform="rotate(90 95.6 176.7)">GND</text>
<text x="114" y="176.7" transform="rotate(90 114 176.7)">GND</text>
<text x="130" y="176.7" transform="rotate(90 130 176.7)">GND</text>
<text x="173.8" y="185.6" transform="rotate(90 173.8 185.6)">ADR1</text>
<text x="180.7" y="185.6" transform="rotate(90 180.7 185.6)">ADR2</text>
<text x="177.3" y="186.1" transform="rotate(90 177.3 186.1)">GND</text>
<text x="59.1" y="197.1" transform="rotate(90 59.1 197.1)">STEUER_C-</text>
<text x="72.8" y="197.1" transform="rotate(90 72.8 197.1)">STEUER_C+</text>
<text x="102.7" y="197.1" transform="rotate(90 102.7 197.1)">STEUER_B-</text>
<text x="116.4" y="197.1" transform="rotate(90 116.4 197.1)">STEUER_B+</text>
<text x="146.3" y="197.1" transform="rotate(90 146.3 197.1)">STEUER_A-</text>
<text x="160" y="197.1" transform="rotate(90 160 197.1)">STEUER_A+</text>
<text x="42.8" y="199.8" transform="rotate(90 42.8 199.8)">GND</text>
<text x="86.4" y="199.8" transform="rotate(90 86.4 199.8)">GND</text>
<text x="130" y="199.8" transform="rotate(90 130 199.8)">GND</text>
<text x="91.2" y="236.7" transform="rotate(90 91.2 236.7)">VCC</text>
<text x="134.8" y="236.7" transform="rotate(90 134.8 236.7)">VCC</text>
<text x="178.4" y="236.7" transform="rotate(90 178.4 236.7)">VCC</text>
<text x="66" y="247.8" transform="rotate(90 66 247.8)">PHASE_C</text>
<text x="109.6" y="247.8" transform="rotate(90 109.6 247.8)">PHASE_B</text>
<text x="153.2" y="247.8" transform="rotate(90 153.2 247.8)">PHASE_A</text>
</g>
<g font-size="2.1" fill="#000080">
<text x="83.4" y="24.9" transform="rotate(90 83.4 24.9)">X</text>
<text x="85.7" y="24.9" transform="rotate(90 85.7 24.9)">J1</text>
<text x="72.8" y="35.5" transform="rotate(90 72.8 35.5)">105</text>
<text x="75.1" y="35.5" transform="rotate(90 75.1 35.5)">C14</text>
<text x="99.5" y="31.9" transform="rotate(90 99.5 31.9)">X</text>
<text x="101.8" y="31.9" transform="rotate(90 101.8 31.9)">J12</text>
<text x="59.8" y="37.9" transform="rotate(90 59.8 37.9)">4.7K</text>
<text x="62.1" y="38" transform="rotate(90 62.1 38)">R26</text>
<text x="72.8" y="40.2" transform="rotate(90 72.8 40.2)">330UF/16V</text>
<text x="75.1" y="44.7" transform="rotate(90 75.1 44.7)">C9</text>
<text x="31.5" y="51.9" transform="rotate(90 31.5 51.9)">X</text>
<text x="33.8" y="51.9" transform="rotate(90 33.8 51.9)">SV1</text>
<text x="72.8" y="51.7" transform="rotate(90 72.8 51.7)">104</text>
<text x="75.1" y="51.7" transform="rotate(90 75.1 51.7)">C20</text>
<text x="150.2" y="51.9" transform="rotate(90 150.2 51.9)">10</text>
<text x="152.2" y="51.9" transform="rotate(90 152.2 51.9)">R32</text>
<text x="72.8" y="58.6" transform="rotate(90 72.8 58.6)">104</text>
<text x="75.1" y="58.6" transform="rotate(90 75.1 58.6)">C19</text>
<text x="99.5" y="59.5" transform="rotate(90 99.5 59.5)">X</text>
<text x="101.8" y="59.5" transform="rotate(90 101.8 59.5)">J2</text>
<text x="173.8" y="58.6" transform="rotate(90 173.8 58.6)">104</text>
<text x="176.1" y="58.6" transform="rotate(90 176.1 58.6)">C3</text>
<text x="72.8" y="65.5" transform="rotate(90 72.8 65.5)">104</text>
<text x="75.1" y="65.5" transform="rotate(90 75.1 65.5)">C13</text>
<text x="144" y="67.8" transform="rotate(90 144 67.8)">104</text>
<text x="146.3" y="67.8" transform="rotate(90 146.3 67.8)">C11</text>
<text x="72.8" y="72.4" transform="rotate(90 72.8 72.4)">104</text>
<text x="75.1" y="72.4" transform="rotate(90 75.1 72.4)">C10</text>
<text x="173.8" y="73.3" transform="rotate(90 173.8 73.3)">10K</text>
<text x="176.1" y="73.3" transform="rotate(90 176.1 73.3)">R10</text>
<text x="72.8" y="79.4" transform="rotate(90 72.8 79.4)">104</text>
<text x="75.1" y="79.4" transform="rotate(90 75.1 79.4)">C15</text>
<text x="111.8" y="81.9" transform="rotate(90 111.8 81.9)">ATMEGA8_TQFP32A</text>
<text x="171.5" y="81.9" transform="rotate(90 171.5 81.9)">IC1</text>
<text x="72.8" y="86.2" transform="rotate(90 72.8 86.2)">104</text>
<text x="75.1" y="86.2" transform="rotate(90 75.1 86.2)">C16</text>
<text x="48.5" y="94.1" transform="rotate(90 48.5 94.1)">R13</text>
<text x="53.1" y="94.1" transform="rotate(90 53.1 94.1)">R12</text>
<text x="57.7" y="94.6" transform="rotate(90 57.7 94.6)">R7</text>
<text x="72.8" y="93.2" transform="rotate(90 72.8 93.2)">104</text>
<text x="75.1" y="93.2" transform="rotate(90 75.1 93.2)">C18</text>
<text x="29.2" y="98.7" transform="rotate(90 29.2 98.7)">4.7K</text>
<text x="31.5" y="98.7" transform="rotate(90 31.5 98.7)">R1</text>
<text x="44.9" y="98.2" transform="rotate(90 44.9 98.2)">4.7K</text>
<text x="49.4" y="98.5" transform="rotate(90 49.4 98.5)">4.7K</text>
<text x="54.3" y="98.5" transform="rotate(90 54.3 98.5)">4.7K</text>
<text x="29.2" y="104.7" transform="rotate(90 29.2 104.7)">4.7K</text>
<text x="31.5" y="104.5" transform="rotate(90 31.5 104.5)">R4</text>
<text x="98" y="102.6" transform="rotate(90 98 102.6)">78L05</text>
<text x="100.2" y="102.6" transform="rotate(90 100.2 102.6)">IC2</text>
<text x="29.2" y="110.3" transform="rotate(90 29.2 110.3)">4.7K</text>
<text x="31.5" y="110.3" transform="rotate(90 31.5 110.3)">R18</text>
<text x="29.2" y="116.2" transform="rotate(90 29.2 116.2)">104</text>
<text x="31.5" y="116.2" transform="rotate(90 31.5 116.2)">C1</text>
<text x="72.8" y="118.6" transform="rotate(90 72.8 118.6)">104</text>
<text x="75.1" y="118.6" transform="rotate(90 75.1 118.6)">C5</text>
<text x="29.2" y="123.1" transform="rotate(90 29.2 123.1)">104</text>
<text x="31.5" y="123.1" transform="rotate(90 31.5 123.1)">C2</text>
<text x="72.8" y="125.4" transform="rotate(90 72.8 125.4)">104</text>
<text x="75.1" y="125.4" transform="rotate(90 75.1 125.4)">C6</text>
<text x="33.8" y="137" transform="rotate(90 33.8 137)">104</text>
<text x="36.2" y="137" transform="rotate(90 36.2 137)">C4</text>
<text x="48.3" y="137.2" transform="rotate(90 48.3 137.2)">R22</text>
<text x="52.8" y="137.2" transform="rotate(90 52.8 137.2)">R21</text>
<text x="57.5" y="137.2" transform="rotate(90 57.5 137.2)">R20</text>
<text x="72.8" y="132.4" transform="rotate(90 72.8 132.4)">104</text>
<text x="75.1" y="132.4" transform="rotate(90 75.1 132.4)">C7</text>
<text x="44.6" y="141.8" transform="rotate(90 44.6 141.8)">4.7K</text>
<text x="49.2" y="141.8" transform="rotate(90 49.2 141.8)">4.7K</text>
<text x="53.8" y="141.8" transform="rotate(90 53.8 141.8)">4.7K</text>
<text x="72.8" y="139.3" transform="rotate(90 72.8 139.3)">0.22/16V</text>
<text x="75.1" y="139.3" transform="rotate(90 75.1 139.3)">C12</text>
<text x="100.6" y="155.4" transform="rotate(90 100.6 155.4)">RT</text>
<text x="109.1" y="155.4" transform="rotate(90 109.1 155.4)">LED2</text>
<text x="116.9" y="155.4" transform="rotate(90 116.9 155.4)">GR</text>
<text x="125.4" y="155.4" transform="rotate(90 125.4 155.4)">LED1</text>
<text x="139.4" y="155.4" transform="rotate(90 139.4 155.4)">104</text>
<text x="141.7" y="155.4" transform="rotate(90 141.7 155.4)">C8</text>
<text x="157.7" y="150.8" transform="rotate(90 157.7 150.8)">104</text>
<text x="160" y="150.8" transform="rotate(90 160 150.8)">C17</text>
<text x="36.8" y="165.8" transform="rotate(90 36.8 165.8)">TESTPOINT</text>
<text x="42.3" y="165.8" transform="rotate(90 42.3 165.8)">J11</text>
<text x="43.7" y="165.8" transform="rotate(90 43.7 165.8)">TESTPOINT</text>
<text x="49.2" y="165.8" transform="rotate(90 49.2 165.8)">J9</text>
<text x="50.5" y="165.8" transform="rotate(90 50.5 165.8)">TESTPOINT</text>
<text x="56" y="165.8" transform="rotate(90 56 165.8)">J8</text>
<text x="57.5" y="165.8" transform="rotate(90 57.5 165.8)">TESTPOINT</text>
<text x="63" y="165.8" transform="rotate(90 63 165.8)">J10</text>
<text x="64.3" y="165.8" transform="rotate(90 64.3 165.8)">TESTPOINT</text>
<text x="69.8" y="165.8" transform="rotate(90 69.8 165.8)">J7</text>
<text x="71.2" y="165.8" transform="rotate(90 71.2 165.8)">TESTPOINT</text>
<text x="76.7" y="165.8" transform="rotate(90 76.7 165.8)">J6</text>
<text x="160" y="165.6" transform="rotate(90 160 165.6)">4.7K</text>
<text x="162.4" y="165.6" transform="rotate(90 162.4 165.6)">R15</text>
<text x="171.5" y="165.6" transform="rotate(90 171.5 165.6)">18K</text>
<text x="173.8" y="165.6" transform="rotate(90 173.8 165.6)">R14</text>
<text x="102" y="169.5" transform="rotate(90 102 169.5)">1K</text>
<text x="105.7" y="169.5" transform="rotate(90 105.7 169.5)">R27</text>
<text x="120.3" y="169.5" transform="rotate(90 120.3 169.5)">1K</text>
<text x="124" y="169.5" transform="rotate(90 124 169.5)">R33</text>
<text x="143.3" y="169.5" transform="rotate(90 143.3 169.5)">4.7K</text>
<text x="147" y="169.5" transform="rotate(90 147 169.5)">R11</text>
<text x="171.5" y="174.1" transform="rotate(90 171.5 174.1)">SIP3</text>
<text x="183" y="174.1" transform="rotate(90 183 174.1)">ADR</text>
<text x="56" y="211" transform="rotate(90 56 211)">100</text>
<text x="59.8" y="211" transform="rotate(90 59.8 211)">R25</text>
<text x="69.8" y="211" transform="rotate(90 69.8 211)">4.7K</text>
<text x="73.5" y="211" transform="rotate(90 73.5 211)">R9</text>
<text x="99.7" y="211" transform="rotate(90 99.7 211)">100</text>
<text x="103.4" y="211" transform="rotate(90 103.4 211)">R19</text>
<text x="113.5" y="211" transform="rotate(90 113.5 211)">4.7K</text>
<text x="117.1" y="211" transform="rotate(90 117.1 211)">R6</text>
<text x="143.3" y="211" transform="rotate(90 143.3 211)">100</text>
<text x="147" y="211" transform="rotate(90 147 211)">R17</text>
<text x="157.1" y="211" transform="rotate(90 157.1 211)">4.7K</text>
<text x="160.8" y="211" transform="rotate(90 160.8 211)">R3</text>
<text x="169.2" y="220.9" transform="rotate(90 169.2 220.9)">680</text>
<text x="171.5" y="220.9" transform="rotate(90 171.5 220.9)">R2</text>
<text x="52.2" y="232.4" transform="rotate(90 52.2 232.4)">18K</text>
<text x="54.4" y="232.4" transform="rotate(90 54.4 232.4)">R24</text>
<text x="70.8" y="229.5" transform="rotate(90 70.8 229.5)">BC817</text>
<text x="73.1" y="229.5" transform="rotate(90 73.1 229.5)">T3</text>
<text x="82" y="230.2" transform="rotate(90 82 230.2)">680</text>
<text x="84.3" y="230.2" transform="rotate(90 84.3 230.2)">R8</text>
<text x="95.8" y="232.4" transform="rotate(90 95.8 232.4)">18K</text>
<text x="98" y="232.4" transform="rotate(90 98 232.4)">R23</text>
<text x="114.4" y="229.5" transform="rotate(90 114.4 229.5)">BC817</text>
<text x="116.7" y="229.5" transform="rotate(90 116.7 229.5)">T2</text>
<text x="125.6" y="230.2" transform="rotate(90 125.6 230.2)">680</text>
<text x="127.9" y="230.2" transform="rotate(90 127.9 230.2)">R5</text>
<text x="139.4" y="232.4" transform="rotate(90 139.4 232.4)">18K</text>
<text x="141.7" y="232.4" transform="rotate(90 141.7 232.4)">R16</text>
<text x="158" y="229.5" transform="rotate(90 158 229.5)">BC817</text>
<text x="160.3" y="229.5" transform="rotate(90 160.3 229.5)">T1</text>
<text x="73.1" y="238.9" transform="rotate(90 73.1 238.9)">IRFR5305</text>
<text x="75.4" y="238.9" transform="rotate(90 75.4 238.9)">NC+</text>
<text x="116.7" y="238.9" transform="rotate(90 116.7 238.9)">IRFR5305</text>
<text x="119" y="238.9" transform="rotate(90 119 238.9)">NB+</text>
<text x="160.3" y="238.9" transform="rotate(90 160.3 238.9)">IRFR5305</text>
<text x="162.6" y="238.9" transform="rotate(90 162.6 238.9)">NA+</text>
<text x="59.3" y="241.2" transform="rotate(90 59.3 241.2)">IRFR1205</text>
<text x="61.6" y="241.2" transform="rotate(90 61.6 241.2)">NC-</text>
<text x="102.9" y="241.2" transform="rotate(90 102.9 241.2)">IRFR1205</text>
<text x="105.2" y="241.2" transform="rotate(90 105.2 241.2)">NB-</text>
<text x="146.5" y="241.2" transform="rotate(90 146.5 241.2)">IRFR1205</text>
<text x="148.8" y="241.2" transform="rotate(90 148.8 241.2)">NA-</text>
<text x="69.6" y="250.9" transform="rotate(90 69.6 250.9)">TESTPOINT</text>
<text x="71.9" y="250.9" transform="rotate(90 71.9 250.9)">J5</text>
<text x="113.2" y="250.9" transform="rotate(90 113.2 250.9)">TESTPOINT</text>
<text x="115.6" y="250.9" transform="rotate(90 115.6 250.9)">J4</text>
<text x="156.8" y="250.9" transform="rotate(90 156.8 250.9)">TESTPOINT</text>
<text x="159.2" y="250.9" transform="rotate(90 159.2 250.9)">J3</text>
</g>
</svg>
